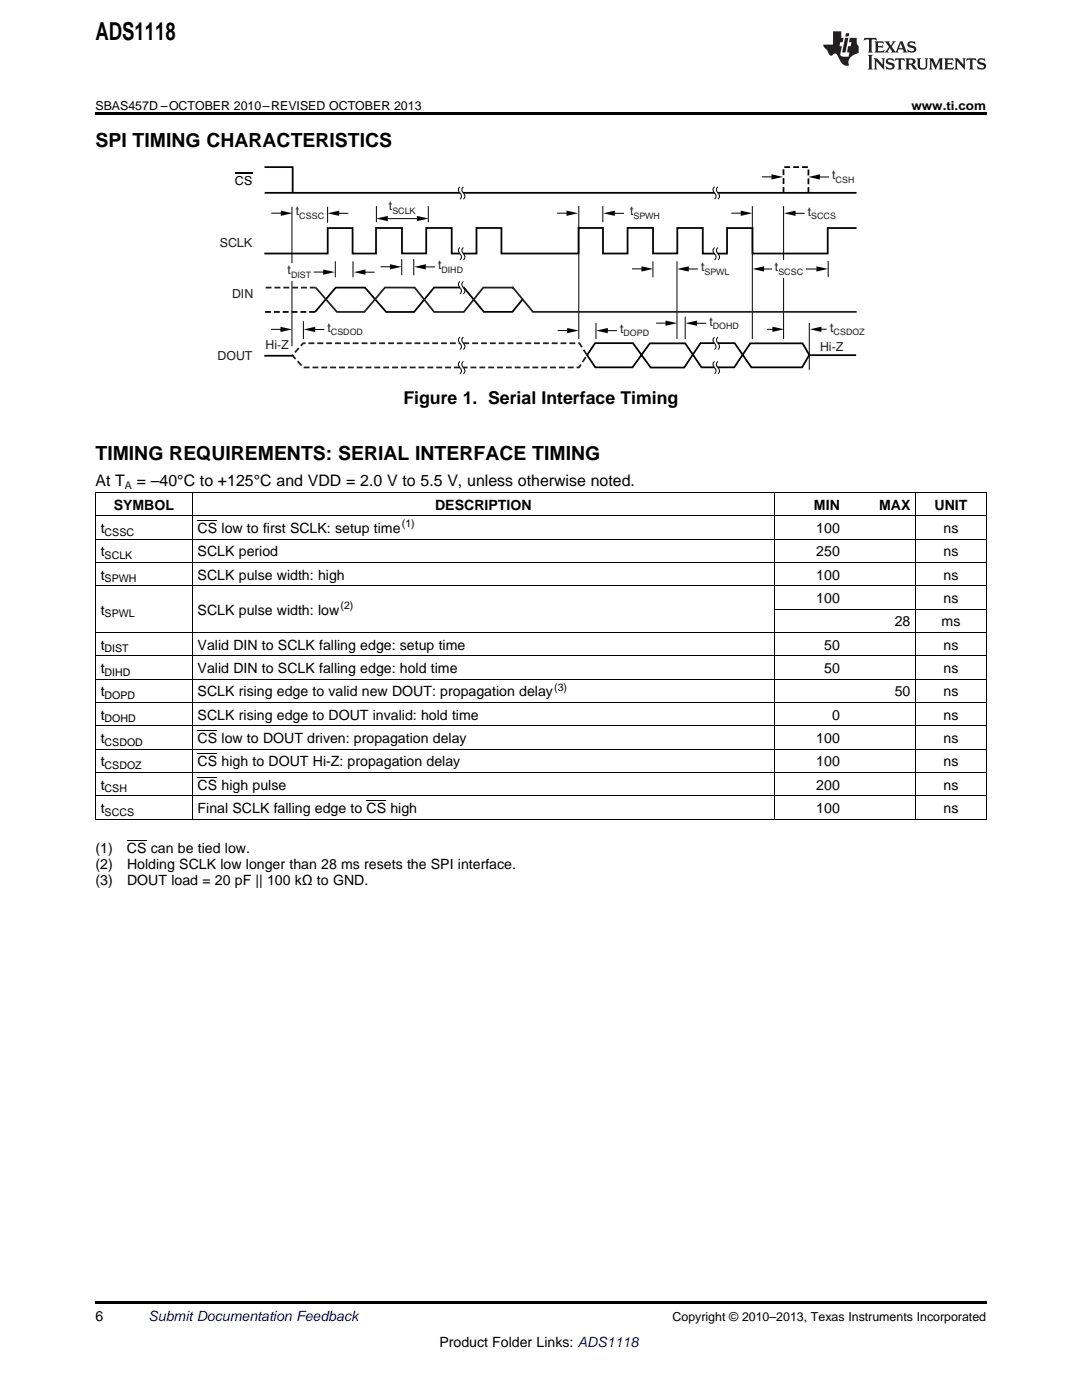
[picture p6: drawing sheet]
<svg xmlns="http://www.w3.org/2000/svg" width="216mm" height="279mm" viewBox="0 0 216 279" stroke-linecap="round" stroke-linejoin="round" font-family="sans-serif">
<path d="M19 163.5h.2zM112.2 163.5h.1zM154.5 163.5h.1zM182.6 163.5h.1zM196.7 163.5h.1zM19 259.7h177.8v.5h-177.8z" fill="#000"/>
<g fill="none" stroke="#000" stroke-width=".2">
<path d="M19 98.3h177.8M19.1 98.3v65.2M38.3 98.3v65.2M154.5 98.3v65.2M182.7 98.3v65.2M196.8 98.3v65.2M19 116.9h177.8M19 112.2h177.8M19 107.6h177.8M19 102.9h177.8M19 135.5h177.8M19 130.9h177.8"/>
<path d="M19 126.2h177.8M154.6 121.5h42.2M19 158.8h177.8M19 154.1h177.8M19 149.5h177.8M19 144.8h177.8M19 140.2h177.8M19 163.5h177.8"/>
</g>
<path d="M46.9 34.6h3.5" fill="none" stroke="#010202" stroke-width=".25"/>
<path d="M52.8 33.4h5.6v5.1M52.8 38.5h118.1M52.7 50.6h12.7v-5.1h5v5.1h4.6v-5.1h5.2v5.1h4.8v-5.1h5.1v5.1h1.7M91.8 57.4h-5.2l-4 4.9h-5.5l-4.3-4.9h-5.8l-4.1 4.9M92.4 57.4l4.1 4.8h5.7l2.1-2.5M170.9 45.5h-5.7v5.1h-15v-5.1h-5.1v5.1h-4.9v-5.1h-5.1v5.1h-4.8v-5.1h-5.1v5.1h-4.9v-5.1h-4.9v5.1h-15.3v-5.1h-5v5.1h-2.7M52.7 71h5.7M142.6 68.5h-2.8l-3.3 4.9h-6.7l-3.5-4.9h-7.6l-1.5 2.4 1.6 2.4h7.4l3.5-4.8h7l3.3 4.8h6.5l3.2-4.8h10.4l1.3 2.3M143.2 68.5h3.4l3.3 4.8h10.2l1.3-2.4h9.4" fill="none" stroke="#010202" stroke-width=".35"/>
<path d="M156.3 38.5v-5.1h5v5.1M62.9 62.3h-10.1" fill="none" stroke="#010202" stroke-width=".35" stroke-dasharray="1.2 .6" stroke-linecap="butt"/>
<path d="M54.1 42.5h2.9" fill="none" stroke="#010202" stroke-width=".2"/>
<path d="M56 42l2.4 .6-2.4 .5z" fill="#010202"/>
<path d="M111.2 42.5h2.8" fill="none" stroke="#010202" stroke-width=".2"/>
<path d="M113.1 42l2.3 .6-2.4 .5z" fill="#010202"/>
<path d="M66.8 42.6h2.7" fill="none" stroke="#010202" stroke-width=".2"/>
<path d="M65.4 42.6l2.3-.6v1.1z" fill="#010202"/>
<path d="M62.6 54.3h2.8" fill="none" stroke="#010202" stroke-width=".2"/>
<path d="M64.5 53.8l2.3 .5-2.3 .5z" fill="#010202"/>
<path d="M72 54.3h2.7" fill="none" stroke="#010202" stroke-width=".2"/>
<path d="M70.6 54.3l2.3-.5v1z" fill="#010202"/>
<path d="M75.9 53.2h2.8" fill="none" stroke="#010202" stroke-width=".2"/>
<path d="M77.8 52.7l2.3 .5-2.3 .6z" fill="#010202"/>
<path d="M84 53.3h2.8" fill="none" stroke="#010202" stroke-width=".2"/>
<path d="M82.7 53.3l2.3-.6v1.1z" fill="#010202"/>
<path d="M126.1 53.7h2.8" fill="none" stroke="#010202" stroke-width=".2"/>
<path d="M128 53.2l2.3 .5-2.3 .5z" fill="#010202"/>
<path d="M136.5 53.7h2.8" fill="none" stroke="#010202" stroke-width=".2"/>
<path d="M135.1 53.7l2.3-.5v1z" fill="#010202"/>
<path d="M153.1 65.7h1.9" fill="none" stroke="#010202" stroke-width=".2"/>
<path d="M154.1 65.2l2.3 .5-2.3 .5z" fill="#010202"/>
<path d="M130.9 64.5h2.8" fill="none" stroke="#010202" stroke-width=".2"/>
<path d="M132.8 64l2.3 .5-2.3 .5z" fill="#010202"/>
<path d="M111.3 66h2.8" fill="none" stroke="#010202" stroke-width=".2"/>
<path d="M113.2 65.5l2.3 .5-2.3 .5z" fill="#010202"/>
<path d="M138.2 64.5h2.7" fill="none" stroke="#010202" stroke-width=".2"/>
<path d="M136.8 64.5l2.3-.5v1z" fill="#010202"/>
<path d="M120.4 66h2.7" fill="none" stroke="#010202" stroke-width=".2"/>
<path d="M119 66l2.3-.5v1z" fill="#010202"/>
<path d="M151.5 53.7h11.8" fill="none" stroke="#010202" stroke-width=".2"/>
<g fill="#010202">
<path d="M162.9 53.2l2.3 .5-2.3 .5z"/>
<path d="M150.1 53.7l2.4-.5v1z"/>
</g>
<path d="M121.8 42.6h2.7" fill="none" stroke="#010202" stroke-width=".2"/>
<path d="M120.4 42.6l2.3-.6v1.1z" fill="#010202"/>
<path d="M145.9 42.5h2.8" fill="none" stroke="#010202" stroke-width=".2"/>
<path d="M147.8 42l2.3 .6-2.3 .5z" fill="#010202"/>
<path d="M157.8 42.6h2.8" fill="none" stroke="#010202" stroke-width=".2"/>
<path d="M156.4 42.6l2.4-.6-.1 1.1z" fill="#010202"/>
<path d="M76.7 43.6h7.1" fill="none" stroke="#010202" stroke-width=".2"/>
<g fill="#010202">
<path d="M83.2 43.1l2.3 .5-2.3 .5z"/>
<path d="M75.1 43.6l2.3-.5v1z"/>
</g>
<g fill="none" stroke="#010202" stroke-width=".2">
<path d="M58.3 41.3v27.8M65.4 41.3v3.2M66.9 52.1v3.2M70.4 52.1v3.2M75.1 41.1v3.2M80.2 51.7v3.2M82.6 51.7v3.2M85.5 41.1v3.2M115.5 41.1v26.5M120.3 41.1v3.2M130.3 52.1v3.2M135.1 52.1v15.5"/>
<path d="M150.1 41.1v26.5M156.4 41.1v26.5M165.3 52.1v3.2M118.9 64.4v3.2M136.7 63.2v4.4M161.5 64.4v9.4"/>
</g>
<path d="M91.6 38.2h.7l.3 .5h-.7z" fill-rule="evenodd" fill="#fff"/>
<path d="M91.8 37.3a.76 .76 0 0 0 0 1.2 .76 .76 0 0 1 0 1.3M92.5 37.3a.76 .76 0 0 0 0 1.2 .76 .76 0 0 1 0 1.3M91.8 49.4a.76 .76 0 0 0 0 1.2 .76 .76 0 0 1 0 1.3M91.8 56.2a.76 .76 0 0 0 0 1.2 .76 .76 0 0 1 0 1.2M92.5 49.4a.76 .76 0 0 0 0 1.2 .76 .76 0 0 1 0 1.3M92.5 56.2a.76 .76 0 0 0 0 1.2 .76 .76 0 0 1 0 1.2" fill="none" stroke="#010202" stroke-width=".2"/>
<path d="M143 67.4h.7l.3 .5h-.6z" fill-rule="evenodd" fill="#fff"/>
<path d="M142.6 67.3a.76 .76 0 0 0 0 1.2 .76 .76 0 0 1 0 1.2M143.3 67.3a.76 .76 0 0 0 0 1.2 .76 .76 0 0 1 0 1.2" fill="none" stroke="#010202" stroke-width=".2"/>
<path d="M142.4 73.1h.7l.3 .5h-.7z" fill-rule="evenodd" fill="#fff"/>
<path d="M142.6 72.1a.76 .76 0 0 0 0 1.3 .76 .76 0 0 1 0 1.2M143.3 72.1a.76 .76 0 0 0 0 1.3 .76 .76 0 0 1 0 1.2" fill="none" stroke="#010202" stroke-width=".2"/>
<path d="M142.4 50.4h.7l.3 .4h-.7z" fill-rule="evenodd" fill="#fff"/>
<path d="M142.6 49.4a.76 .76 0 0 0 0 1.2 .76 .76 0 0 1 0 1.3M143.3 49.4a.76 .76 0 0 0 0 1.2 .76 .76 0 0 1 0 1.3" fill="none" stroke="#010202" stroke-width=".2"/>
<path d="M142.4 38.2h.7l.3 .5h-.7z" fill-rule="evenodd" fill="#fff"/>
<path d="M142.6 37.3a.76 .76 0 0 0 0 1.2 .76 .76 0 0 1 0 1.2M143.3 37.3a.76 .76 0 0 0 0 1.2 .76 .76 0 0 1 0 1.2" fill="none" stroke="#010202" stroke-width=".2"/>
<path d="M91.8 73.3h-31.3l-2.2-2.4 2.2-2.4h31.3M92.5 68.5h23.1l1.5 2.4-1.6 2.4h-23.1" fill="none" stroke="#231f20" stroke-width=".35" stroke-dasharray="1.2 .6" stroke-linecap="butt"/>
<path d="M154 52h6.8v3.4h-6.8z" fill-rule="evenodd" fill="#fff"/>
<path d="M152.1 35.3h2.8" fill="none" stroke="#010202" stroke-width=".2"/>
<path d="M153.9 34.8l2.4 .5-2.4 .5z" fill="#010202"/>
<path d="M162.7 35.3h2.7" fill="none" stroke="#010202" stroke-width=".2"/>
<path d="M161.3 35.3l2.3-.5v1z" fill="#010202"/>
<path d="M54.1 65.7h2.8M60.5 64.1v3.6" fill="none" stroke="#010202" stroke-width=".2"/>
<path d="M56 65.2l2.3 .5-2.4 .6z" fill="#010202"/>
<path d="M62 65.8h2.7" fill="none" stroke="#010202" stroke-width=".2"/>
<path d="M60.6 65.7l2.3-.5v1.1z" fill="#010202"/>
<path d="M56.7 52.5h4.4v3.6h-4.4z" fill-rule="evenodd" fill="#fff"/>
<path d="M63 57.4l4.2 4.9h5.5l4.1-4.9h5.9l3.9 4.9h6l3.8-4.9h6h-.2l4.1 4.8h64.6" fill="none" stroke="#231f20" stroke-width=".35"/>
<path d="M63 57.4h-10.1" fill="none" stroke="#231f20" stroke-width=".35" stroke-dasharray="1.2 .6" stroke-linecap="butt"/>
<path d="M163.1 65.7h1.9" fill="none" stroke="#010202" stroke-width=".2"/>
<path d="M161.6 65.7l2.3-.5v1z" fill="#010202"/>
<path d="M91.8 67.3a.76 .76 0 0 0 0 1.2 .76 .76 0 0 1 0 1.2M91.8 72.1a.76 .76 0 0 0 0 1.3 .76 .76 0 0 1 0 1.2M92.5 67.3a.76 .76 0 0 0 0 1.2 .76 .76 0 0 1 0 1.2M92.5 72.1a.76 .76 0 0 0 0 1.3 .76 .76 0 0 1 0 1.2" fill="none" stroke="#010202" stroke-width=".2"/>
<path d="M19 22.5h177.8v.5h-177.8z" fill="#000"/>
<g fill="#231f20">
<path d="M172.5 7.6l-.1 .5 .4-.2h.6v.1v2.1l-.2 .4h.9l-.2-.4v-2.1l.1-.1h.5l.5 .2-.2-.5zM174.5 8.3l.2 .3v1.5l-.2 .4h1.8l.2-.6a1.04 1.04 0 0 1-1.3 .2v-.7h.6l.3 .2v-.6l-.3 .2h-.6v-.6l.8-.1 .4 .3-.2-.5zM176.5 8.3l.9 1.1-.9 1.1h.8l-.2-.2 .4-.7 .5 .7-.2 .2h1.5l-.2-.2 .2-.4h.9l.1 .4-.2 .2h1l-.3-.3-.7-1.9h-.5l-.9 2-.8-1 .9-1h-.8l.1 .3-.4 .5-.3-.6 .1-.2zM179.7 8.6l.4 1h-.7zM181.3 8.4a.63 .63 0 0 0-.2 .7 .63 .63 0 0 0 .6 .4l.6 .2 .1 .2a.75 .75 0 0 1-.7 .4 .75 .75 0 0 1-.6-.5l.1 .7 .1-.1a1.11 1.11 0 0 0 1.5-.6 1.13 1.13 0 0 0-1.2-.8l-.1-.4a1.04 1.04 0 0 1 1.2 .2l-.2-.5-.2 .1-.4-.2zM173.2 10.9l.2 .4v2.2l-.2 .4h1l-.3-.4v-2.2l.3-.4zM174.3 11.6l.3 .4v1.5l-.3 .4h.8l-.2-.4v-1.3l1.5 1.7v-1.9l.2-.4h-.7l.2 .4v.9l-1.1-1.3zM177 11.8a.62 .62 0 0 0-.2 .7 .62 .62 0 0 0 .6 .4l.6 .1 .1 .3a.76 .76 0 0 1-.7 .3 .76 .76 0 0 1-.7-.4l.2 .7 .1-.1a1.11 1.11 0 0 0 1.5-.6 1.13 1.13 0 0 0-1.2-.8l-.1-.4a1.04 1.04 0 0 1 1.2 .2l-.2-.6-.2 .1-.5-.1zM178.7 11.6l-.2 .6a.61 .61 0 0 1 .8-.3v1.6l-.2 .4h.9l-.2-.4v-1.6a.63 .63 0 0 1 .7 .3l-.1-.6zM180.6 11.6l.3 .4v1.5l-.3 .4h1l-.2-.2-.1-.8 .6 .2a.76 .76 0 0 0 1.2 .7l-1-1a.58 .58 0 0 0 .6-.5 .58 .58 0 0 0-.5-.6zM181.4 11.9h.1a.45 .45 0 0 1 .5 .1 .45 .45 0 0 1 .1 .5l-.8 .2zM182.9 11.6l.2 .2a2.17 2.17 0 0 0 .3 1.9 .99 .99 0 0 0 1.6-.6v-1.1l.2-.4h-.7l.2 .2a1.92 1.92 0 0 1-.2 1.8 .6 .6 0 0 1-.9-.5v-1.1l.2-.4zM185.4 11.6l.2 .4v1.5l-.2 .4h.7l-.2-.4v-1.4l.8 1.8 .8-1.8v1.4l-.2 .4h.9l-.2-.4v-1.5l.2-.4h-.8l-.6 1.5-.6-1.5zM188.4 11.6l.2 .4v1.5l-.2 .4h1.8l.1-.6a1.04 1.04 0 0 1-1.2 .1v-.6h.5l.4 .2v-.6l-.4 .2h-.5v-.7h.8l.3 .3-.1-.6zM190.5 11.6l.2 .4v1.5l-.2 .4h.7l-.2-.4v-1.3l1.5 1.7v-1.9l.2-.4h-.7l.2 .4v.9l-1.1-1.3zM192.9 11.6l-.1 .6a.61 .61 0 0 1 .7-.3l.1 1.6-.3 .4h1l-.3-.4 .1-1.6a.63 .63 0 0 1 .7 .3l-.1-.6zM195.2 11.8a.62 .62 0 0 0-.2 .7 .62 .62 0 0 0 .6 .4l.6 .1 .1 .3a.76 .76 0 0 1-.7 .3 .76 .76 0 0 1-.6-.4l.1 .7 .1-.1a1.11 1.11 0 0 0 1.6-.6 1.13 1.13 0 0 0-1.3-.8l-.1-.4a1.04 1.04 0 0 1 1.2 .2l-.1-.6-.2 .1-.5-.1z"/>
<path d="M166.2 6.3v2.6h-1.9v.4l.8 .9a.91 .91 0 0 0 1 .8 .56 .56 0 0 1 .5-.3 .56 .56 0 0 1 .5 .3l.4 .8a1.53 1.53 0 0 0 1.9 1.2 1.54 1.54 0 0 1 1-2.1l.9-.3v-1.4a1.52 1.52 0 0 1-.4-1.6h-1.3l-.2 .8h.5l-.2 .8h-.5l-.1 1v.2l.4 .1-.2 .8a1.93 1.93 0 0 1-1.6-.3l.3-1.8h-.5l.2-.8h.4l.2-.8h-.4v-1.3zM168.6 7.6l-.6 2.9h.7l.6-2.9zM168.8 6.6l-.1 .7h.6l.2-.7z"/>
</g>
<path d="M39.4 103.9h4M39.4 155.1h4M39.4 150.4h4M39.4 145.8h4M73.1 159.8h3.9M25.3 167.7h3.9" fill="none" stroke="#000" stroke-width=".2"/>
<text font-size="4.9" x="19" y="7.9">ADS1118</text>
<g font-size="3.9">
<text x="19" y="29.3">SPI TIMING CHARACTERISTICS</text>
<text x="19" y="91.9">TIMING REQUIREMENTS: SERIAL INTERFACE TIMING</text>
</g>
<text font-size="3.5" x="80.5" y="80.6">Figure 1. Serial Interface Timing</text>
<g font-size="3.2">
<text x="19" y="97">At T</text>
<text x="27.3" y="97">= –40°C to +125°C and VDD = 2.0 V to 5.5 V, unless otherwise noted.</text>
</g>
<g font-size="2.8">
<text x="22.7" y="101.7">SYMBOL</text>
<text x="86.8" y="101.7">DESCRIPTION</text>
<text x="162.4" y="101.7">MIN</text>
<text x="175.4" y="101.7">MAX</text>
<text x="186.5" y="101.7">UNIT</text>
<text x="20.1" y="106.4">t</text>
<text x="39.4" y="106.4">CS low to first SCLK: setup time</text>
<text x="162.9" y="106.4">100</text>
<text x="188.3" y="106.4">ns</text>
<text x="20.1" y="111">t</text>
<text x="39.4" y="111">SCLK period</text>
<text x="162.9" y="111">250</text>
<text x="188.3" y="111">ns</text>
<text x="20.1" y="115.7">t</text>
<text x="39.4" y="115.7">SCLK pulse width: high</text>
<text x="162.9" y="115.7">100</text>
<text x="188.3" y="115.7">ns</text>
<text x="20.1" y="122.7">t</text>
<text x="39.4" y="122.7">SCLK pulse width: low</text>
<text x="162.9" y="120.3">100</text>
<text x="178.5" y="125">28</text>
<text x="187.9" y="125">ms</text>
<text x="188.3" y="120.3">ns</text>
<text x="20.1" y="129.6">t</text>
<text x="39.4" y="129.6">Valid DIN to SCLK falling edge: setup time</text>
<text x="164.5" y="129.6">50</text>
<text x="188.3" y="129.6">ns</text>
<text x="20.1" y="134.3">t</text>
<text x="39.4" y="134.3">Valid DIN to SCLK falling edge: hold time</text>
<text x="164.5" y="134.3">50</text>
<text x="188.3" y="134.3">ns</text>
<text x="20.1" y="139">t</text>
<text x="20.1" y="143.6">t</text>
<text x="39.4" y="139">SCLK rising edge to valid new DOUT: propagation delay</text>
<text x="39.4" y="143.6">SCLK rising edge to DOUT invalid: hold time</text>
<text x="166" y="143.6">0</text>
<text x="178.5" y="139">50</text>
<text x="188.3" y="139">ns</text>
<text x="188.3" y="143.6">ns</text>
<text x="20.1" y="148.3">t</text>
<text x="39.4" y="148.3">CS low to DOUT driven: propagation delay</text>
<text x="162.9" y="148.3">100</text>
<text x="188.3" y="148.3">ns</text>
<text x="20.1" y="152.9">t</text>
<text x="39.4" y="152.9">CS high to DOUT Hi-Z: propagation delay</text>
<text x="162.9" y="152.9">100</text>
<text x="188.3" y="152.9">ns</text>
<text x="20.1" y="157.6">t</text>
<text x="39.4" y="157.6">CS high pulse</text>
<text x="162.9" y="157.6">200</text>
<text x="188.3" y="157.6">ns</text>
<text x="20.1" y="162.2">t</text>
<text x="39.4" y="162.2">Final SCLK falling edge to CS high</text>
<text x="162.9" y="162.2">100</text>
<text x="188.3" y="162.2">ns</text>
<text x="19" y="170.2">(1)</text>
<text x="19" y="173.4">(2)</text>
<text x="25.3" y="170.2">CS can be tied low.</text>
<text x="25.4" y="173.4">Holding SCLK low longer than 28 ms resets the SPI interface.</text>
<text x="19" y="176.6">(3)</text>
<text x="25.4" y="176.6">DOUT load = 20 pF || 100 kΩ to GND.</text>
<text x="19" y="263.6">6</text>
<text x="87.7" y="268.9">Product Folder Links: ADS1118</text>
</g>
<text font-size="2.8" fill="#0000c8" x="29.6" y="263.6">Submit Documentation Feedback</text>
<g font-size="2.5">
<text x="19" y="21.9">SBAS457D –OCTOBER 2010–REVISED OCTOBER 2013</text>
<text x="181.9" y="21.9">www.ti.com</text>
<text x="134.2" y="263.6">Copyright © 2010–2013, Texas Instruments Incorporated</text>
</g>
<g font-size="2.5" fill="#231f20">
<text x="166.1" y="35.8">t</text>
<text x="77.6" y="42">t</text>
<text x="59" y="43">t</text>
<text x="125.7" y="43">t</text>
<text x="161.2" y="43">t</text>
<text x="43.9" y="49.2">SCLK</text>
<text x="87.4" y="53.7">t</text>
<text x="46.3" y="59.5">DIN</text>
<text x="57.4" y="54.8">t</text>
<text x="139.9" y="54.1">t</text>
<text x="154.6" y="54.1">t</text>
<text x="141.6" y="65">t</text>
<text x="43.4" y="71.9">DOUT</text>
<text x="53" y="69.7">Hi-Z</text>
<text x="65.3" y="66.2">t</text>
<text x="123.7" y="66.4">t</text>
<text x="163.6" y="70.1">Hi-Z</text>
<text x="165.6" y="66.2">t</text>
</g>
<text font-size="2.5" fill="#010202" x="46.9" y="36.9">CS</text>
<g font-size="2.1">
<text x="24.9" y="97.7">A</text>
<text x="20.9" y="106.9">CSSC</text>
<text x="80.2" y="105.2">(1)</text>
<text x="20.9" y="111.6">SCLK</text>
<text x="20.9" y="116.2">SPWH</text>
<text x="20.9" y="123.2">SPWL</text>
<text x="67.9" y="121.5">(2)</text>
<text x="20.9" y="130.2">DIST</text>
<text x="20.9" y="134.9">DIHD</text>
<text x="110.6" y="137.8">(3)</text>
<text x="20.9" y="139.5">DOPD</text>
<text x="20.9" y="144.2">DOHD</text>
<text x="20.9" y="148.8">CSDOD</text>
<text x="20.9" y="153.5">CSDOZ</text>
<text x="20.9" y="158.2">CSH</text>
<text x="20.9" y="162.8">SCCS</text>
</g>
<g font-size="1.8" fill="#231f20">
<text x="166.7" y="36.5">CSH</text>
<text x="59.7" y="43.7">CSSC</text>
<text x="78.3" y="42.7">SCLK</text>
<text x="126.4" y="43.7">SPWH</text>
<text x="161.9" y="43.7">SCCS</text>
<text x="58.1" y="55.5">DIST</text>
<text x="88.1" y="54.4">DIHD</text>
<text x="140.6" y="54.8">SPWL</text>
<text x="155.3" y="54.8">SCSC</text>
<text x="142.3" y="65.7">DOHD</text>
<text x="66" y="66.9">CSDOD</text>
<text x="124.4" y="67.2">DOPD</text>
<text x="166.3" y="66.9">CSDOZ</text>
</g>
</svg>
